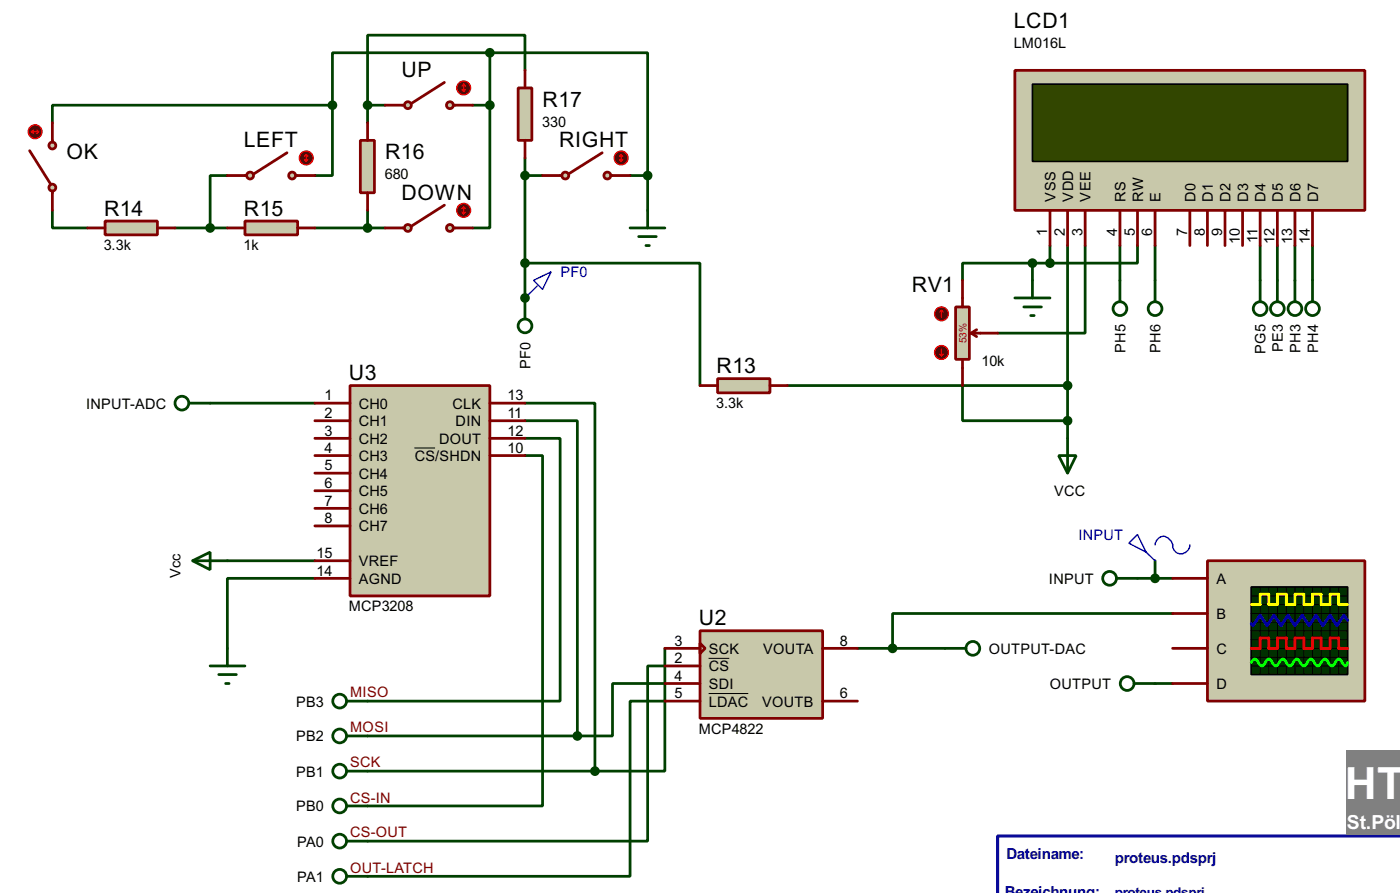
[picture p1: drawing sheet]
<svg xmlns="http://www.w3.org/2000/svg" width="203mm" height="129mm" viewBox="0 0 203 129" stroke-linecap="round" stroke-linejoin="round" font-family="sans-serif">
<path d="M144.8 121.2h58.4v8.3h-58.4z" fill="#fff" stroke="#000080" stroke-width=".45"/>
<path d="M195.4 108.8h7.8v12.2h-7.8z" fill="#808080"/>
<g fill="none" stroke="#004000" stroke-width=".4">
<path d="M48.3 15.3h-40.7v2.5M48.3 15.3v10.2h-2.6M53.4 15.3h2.5M53.4 15.3v2.5M68.6 15.3h2.5M71.1 15.3v17.8h-2.5M71.1 7.7h-22.8v7.6M71.1 7.7h22.9v17.8M71.1 7.7v7.6M76.2 10.2v-5.1h-22.8v10.2M7.6 30.5v2.6h5.1M25.4 33.1h7.6"/>
<path d="M33 25.5h-2.5v7.6M45.7 33.1h10.2M53.4 30.5v2.6M76.2 22.9v2.6h2.6M91.5 25.5h2.5M94 25.5v5M149.9 38.2h-10.2v2.5M149.9 38.2v2.5M149.9 38.2h2.5M152.4 35.6v2.6M157.5 35.6v12.7h-12.7M162.6 35.6v5.1"/>
<path d="M165.1 35.6v2.6h-12.7M167.7 35.6v5.1M182.9 35.6v5.1M185.4 35.6v5.1M188 35.6v5.1M190.5 35.6v5.1M30.5 58.5h15.2M76.2 58.5h10.2v53.3M139.7 55.9v5.1h15.3v2.6M76.2 63.6h5.1v38.1h-27.9M76.2 66.1h2.6v50.8h-25.4M76.2 61h7.6v45.7"/>
<path d="M33 81.3h12.7M45.7 83.9h-12.7v10.1M96.5 96.6h-2.5v25.4h-40.6M96.5 94v17.8h-10.1M96.5 99.1h-7.6v7.6h-5.1M124.5 94h12.7M167.7 99.1h2.5M170.2 89h-40.6v5M53.4 111.8h33M53.4 106.7h30.4M96.5 101.7h-5v25.4h-38.1"/>
</g>
<circle cx="76.2" cy="43.2" r=".2" fill="#004000"/>
<path d="M76.2 38.2h25.4v17.7M76.2 25.5v17.7M155 35.6v25.4M114.3 55.9h40.7M165.1 83.9h5.1M167.7 81.3v2.6" fill="none" stroke="#004000" stroke-width=".4"/>
<circle cx="76.2" cy="43.2" r=".2" fill="#004000"/>
<g fill="none" stroke="#004000" stroke-width=".4">
<path d="M27.5 58.5h3"/>
<circle cx="26.4" cy="58.5" r="1"/>
</g>
<path d="M50.8 55.9h20.3v30.5h-20.3z" fill="#c8c8aa" stroke="#800000" stroke-width=".4"/>
<g fill="none" stroke="#800000" stroke-width=".4">
<path d="M45.7 58.5h5.1M71.1 58.5h5.1M45.7 61h5.1M45.7 63.6h5.1M45.7 66.1h5.1M45.7 68.6h5.1M45.7 71.2h5.1M45.7 73.7h5.1M45.7 76.3h5.1M71.1 61h5.1M71.1 63.6h5.1M71.1 66.1h5.1"/>
<path d="M45.7 81.3h5.1M45.7 83.9h5.1"/>
</g>
<path d="M60.2 65h3" fill="none" stroke="#000" stroke-width=".15"/>
<path d="M101.6 91.5h17.8v12.7h-17.8z" fill="#c8c8aa" stroke="#800000" stroke-width=".4"/>
<path d="M96.5 94h5.1M96.5 96.6h5.1M96.5 99.1h5.1M101.6 93.3l.8 .7-.8 .8zM119.4 94h5.1M96.5 101.7h5.1M119.4 101.7h5.1" fill="none" stroke="#800000" stroke-width=".4"/>
<path d="M102.9 95.5h3M102.9 100.6h5.7" fill="none" stroke="#000" stroke-width=".15"/>
<path d="M28 81.3l2.5-1.2v2.5zM28 81.3h5M30.5 96.6h5.1M31.8 97.8h2.5M32.8 99.1h.5M33 94v2.6" fill="none" stroke="#004000" stroke-width=".4"/>
<path d="M175.3 81.3h22.8v20.4h-22.8z" fill="#c8c8aa" stroke="#800000" stroke-width=".4"/>
<path d="M181.6 85.1h14v12.7h-14z" fill="#003000" stroke="#000" stroke-width=".25"/>
<g fill="none" stroke="#000" stroke-width=".15">
<path d="M181.6 89h14M181.6 86.4h14M181.6 87.7h14M181.6 90.2h14M181.6 92.8h14M181.6 94h14M181.6 95.3h14M181.6 96.6h14M181.6 91.5h14M182.9 85.1v12.7M184.2 85.1v12.7M185.4 85.1v12.7"/>
<path d="M186.7 85.1v12.7M188 85.1v12.7M189.3 85.1v12.7M190.5 85.1v12.7M191.8 85.1v12.7M193.1 85.1v12.7M194.3 85.1v12.7"/>
</g>
<path d="M181.6 87.7h1.3v-1.5h1.3v1.5h1.2v-1.5h1.3v1.5h1.3v-1.5h1.3v1.5h1.2v-1.5h1.3v1.5h1.3v-1.5h1.2v1.5h1.3" fill="none" stroke="#ff0" stroke-width=".4"/>
<path d="M181.6 94h1.3v-1.5h1.3v1.5h1.2v-1.5h1.3v1.5h1.3v-1.5h1.3v1.5h1.2v-1.5h1.3v1.5h1.3v-1.5h1.2v1.5h1.3" fill="none" stroke="#f00" stroke-width=".4"/>
<path d="M195.6 90l-.5-.8-1 1.5-1-1.5-1.1 1.5-1-1.5-1 1.5-1-1.5-1 1.5-1-1.5-1 1.5-1.1-1.5-1 1.5-1-1.5-1 1.5-.3-.2" fill="none" stroke="#00f" stroke-width=".4"/>
<path d="M181.6 96.1l.3-.4a.6 .6 0 0 1 .8 .5l.5 .4 .2-.2 .5-.7 .3-.1 .2 .1 .5 .7 .3 .2 .2-.2 .3-.3a.54 .54 0 0 1 .7-.4l.5 .7 .3 .2 .3-.2 .5-.7 .2-.1 .3 .1 .2 .4a.54 .54 0 0 0 .8 .3l.5-.7 .3-.1 .2 .1 .5 .7 .3 .2 .2-.2 .3-.3a.54 .54 0 0 1 .7-.4l.5 .7 .3 .2 .3-.2 .4-.7 .3-.1 .3 .1 .5 .7 .3 .2 .2-.5" fill="none" stroke="#0f0" stroke-width=".4"/>
<path d="M170.2 83.9h5.1M170.2 89h5.1M170.2 94h5.1M170.2 99.1h5.1" fill="none" stroke="#800000" stroke-width=".4"/>
<g fill="none" stroke="#004000" stroke-width=".4">
<path d="M137.2 94h3M162.1 83.9h3M164.6 99.1h3.1M50.3 101.7h3.1M50.3 106.7h3.1M50.3 111.8h3.1M50.3 116.9h3.1M50.3 122h3.1M50.3 127.1h3.1"/>
<circle cx="141.2" cy="94" r="1"/>
<circle cx="161" cy="83.9" r="1"/>
<circle cx="163.6" cy="99.1" r="1"/>
<circle cx="49.3" cy="106.7" r="1"/>
<circle cx="49.3" cy="111.8" r="1"/>
<circle cx="49.3" cy="101.7" r="1"/>
<circle cx="49.3" cy="116.9" r="1"/>
<circle cx="49.3" cy="127.1" r="1"/>
<circle cx="49.3" cy="122" r="1"/>
</g>
<g fill="#004000" stroke="#004000" stroke-width=".4">
<circle cx="86.3" cy="111.8" r=".5"/>
<circle cx="83.8" cy="106.7" r=".5"/>
<circle cx="129.5" cy="94" r=".5"/>
</g>
<path d="M165.1 77.5l1.3 2.6-2.5-1.3zM167.7 79a1.21 1.21 0 0 1 .8-1.2 1.21 1.21 0 0 1 1.4 .5l.2 .4a1.65 1.65 0 0 0 .9 1.5 1.32 1.32 0 0 0 1.7-1.2M166.4 80.1l1.3 1.2" fill="none" stroke="#0000c0" stroke-width=".2"/>
<path d="M147.3 10.2h50.8v20.3h-50.8z" fill="#c8c8aa" stroke="#800000" stroke-width=".4"/>
<path d="M149.9 12.2h45.7v11.2h-45.7z" fill="#324600" stroke="#000" stroke-width=".25"/>
<g fill="none" stroke="#800000" stroke-width=".4">
<path d="M152.4 30.5v5.1M155 30.5v5.1M157.5 30.5v5.1M162.6 30.5v5.1M165.1 30.5v5.1M167.7 30.5v5.1M172.7 30.5v5.1M175.3 30.5v5.1M177.8 30.5v5.1M180.4 30.5v5.1M182.9 30.5v5.1M185.4 30.5v5.1"/>
<path d="M188 30.5v5.1M190.5 30.5v5.1"/>
</g>
<path d="M147.3 43.2h5.1M148.6 44.5h2.6M149.6 45.8h.5M149.9 40.7v2.5M153.7 66.1h2.5l-1.2 2.5zM155 63.6v5" fill="none" stroke="#004000" stroke-width=".4"/>
<circle cx="152.4" cy="38.2" r=".5" fill="#004000" stroke="#004000" stroke-width=".4"/>
<path d="M138.7 44.5h2v7.6h-2z" fill="#c8c8aa" stroke="#800000" stroke-width=".4"/>
<path d="M139.7 40.7v3.8M139.7 52.1v3.8M141 48.3l.8 .5M141 48.3h3.8M141.8 47.8l-.8 .5" fill="none" stroke="#800000" stroke-width=".4"/>
<circle cx="136.6" cy="45.5" r="1" fill="#400000" stroke="#f00" stroke-width=".2"/>
<path d="M136.7 45l-.3 .3M136.7 45l.2 .3M136.7 45v1" fill="none" stroke="#f00" stroke-width=".2"/>
<circle cx="136.6" cy="51.1" r="1" fill="#400000" stroke="#f00" stroke-width=".2"/>
<path d="M136.4 51.4l.3 .2M136.7 50.6v1M136.9 51.4l-.2 .2" fill="none" stroke="#f00" stroke-width=".2"/>
<g fill="#004000" stroke="#004000" stroke-width=".4">
<circle cx="149.8" cy="38.2" r=".5"/>
<circle cx="154.9" cy="61" r=".5"/>
</g>
<g fill="none" stroke="#004000" stroke-width=".4">
<path d="M162.6 40.7v3M167.7 40.7v3M182.9 40.7v3M185.4 40.7v3M188 40.7v3M190.5 40.7v3"/>
<circle cx="162.5" cy="44.8" r="1"/>
<circle cx="167.6" cy="44.8" r="1"/>
<circle cx="182.9" cy="44.8" r="1"/>
<circle cx="185.4" cy="44.8" r="1"/>
<circle cx="187.9" cy="44.8" r="1"/>
<circle cx="190.5" cy="44.8" r="1"/>
</g>
<g fill="#c8c8aa" stroke="#800000" stroke-width=".4">
<circle cx="7.6" cy="21.1" r=".5"/>
<circle cx="7.6" cy="27.2" r=".5"/>
</g>
<path d="M7.6 17.8v2.8M4.3 21.9l3.1 4.8M7.6 27.7v2.8" fill="none" stroke="#800000" stroke-width=".4"/>
<circle cx="5.1" cy="19.1" r="1" fill="#400000" stroke="#f00" stroke-width=".2"/>
<path d="M4.6 19.1h1M4.6 19.1l.3 .3M4.9 18.9l-.3 .2M5.4 18.9l.2 .2M5.6 19.1l-.2 .3" fill="none" stroke="#f00" stroke-width=".2"/>
<g fill="#c8c8aa" stroke="#800000" stroke-width=".4">
<circle cx="42.4" cy="25.5" r=".5"/>
<circle cx="36.3" cy="25.5" r=".5"/>
</g>
<path d="M33 25.5h2.8M41.7 22.2l-4.8 3M43 25.5h2.7" fill="none" stroke="#800000" stroke-width=".4"/>
<circle cx="44.4" cy="22.9" r="1" fill="#400000" stroke="#f00" stroke-width=".2"/>
<path d="M44.2 23.2l.3 .2M44.5 22.4v1M44.5 22.4l-.3 .3M44.5 22.4l.2 .3M44.7 23.2l-.2 .2" fill="none" stroke="#f00" stroke-width=".2"/>
<g fill="#c8c8aa" stroke="#800000" stroke-width=".4">
<circle cx="65.3" cy="15.3" r=".5"/>
<circle cx="59.2" cy="15.3" r=".5"/>
</g>
<path d="M55.9 15.3h2.8M64.5 12l-4.8 3M65.8 15.3h2.8" fill="none" stroke="#800000" stroke-width=".4"/>
<circle cx="67.3" cy="12.8" r="1" fill="#400000" stroke="#f00" stroke-width=".2"/>
<path d="M67.1 13l.2 .3M67.3 12.2v1.1M67.3 12.2l-.2 .3M67.3 12.2l.3 .3M67.6 13l-.3 .3" fill="none" stroke="#f00" stroke-width=".2"/>
<g fill="#c8c8aa" stroke="#800000" stroke-width=".4">
<circle cx="65.3" cy="33.1" r=".5"/>
<circle cx="59.2" cy="33.1" r=".5"/>
</g>
<path d="M55.9 33.1h2.8M64.5 29.8l-4.8 3M65.8 33.1h2.8" fill="none" stroke="#800000" stroke-width=".4"/>
<circle cx="67.3" cy="30.5" r="1" fill="#400000" stroke="#f00" stroke-width=".2"/>
<path d="M67.1 30.8l.2 .2M67.3 30v1M67.3 30l-.2 .3M67.3 30l.3 .3M67.6 30.8l-.3 .2" fill="none" stroke="#f00" stroke-width=".2"/>
<g fill="#c8c8aa" stroke="#800000" stroke-width=".4">
<circle cx="88.1" cy="25.5" r=".5"/>
<circle cx="82" cy="25.5" r=".5"/>
</g>
<path d="M78.8 25.5h2.8M87.4 22.2l-4.8 3M88.7 25.5h2.8" fill="none" stroke="#800000" stroke-width=".4"/>
<circle cx="90.1" cy="22.9" r="1" fill="#400000" stroke="#f00" stroke-width=".2"/>
<path d="M89.9 23.2l.3 .2M90.2 22.4v1M90.2 22.4l-.3 .3M90.2 22.4l.2 .3M90.4 23.2l-.2 .2" fill="none" stroke="#f00" stroke-width=".2"/>
<path d="M104.2 54.9h7.6v2.1h-7.6z" fill="#c8c8aa" stroke="#800000" stroke-width=".4"/>
<path d="M101.6 55.9h2.6M111.8 55.9h2.5" fill="none" stroke="#800000" stroke-width=".4"/>
<path d="M15.3 32.1h7.6v2h-7.6z" fill="#c8c8aa" stroke="#800000" stroke-width=".4"/>
<path d="M12.7 33.1h2.6M22.9 33.1h2.5" fill="none" stroke="#800000" stroke-width=".4"/>
<path d="M35.6 32.1h7.6v2h-7.6z" fill="#c8c8aa" stroke="#800000" stroke-width=".4"/>
<path d="M33 33.1h2.6M43.2 33.1h2.5" fill="none" stroke="#800000" stroke-width=".4"/>
<path d="M52.3 20.4h2.1v7.6h-2.1z" fill="#c8c8aa" stroke="#800000" stroke-width=".4"/>
<path d="M53.4 17.8v2.6M53.4 28v2.5" fill="none" stroke="#800000" stroke-width=".4"/>
<g fill="#004000" stroke="#004000" stroke-width=".4">
<circle cx="48.2" cy="15.3" r=".5"/>
<circle cx="71.1" cy="15.3" r=".5"/>
<circle cx="71.1" cy="7.7" r=".5"/>
<circle cx="94" cy="25.5" r=".5"/>
</g>
<path d="M91.5 33.1h5M92.7 34.3h2.6M93.8 35.6h.5M94 30.5v2.6" fill="none" stroke="#004000" stroke-width=".4"/>
<path d="M75.2 12.8h2v7.6h-2z" fill="#c8c8aa" stroke="#800000" stroke-width=".4"/>
<path d="M76.2 10.2v2.6M76.2 20.4v2.5" fill="none" stroke="#800000" stroke-width=".4"/>
<g fill="none" stroke="#004000" stroke-width=".4">
<path d="M76.2 43.2v3.1"/>
<circle cx="76.2" cy="47.3" r="1"/>
</g>
<g fill="#004000" stroke="#004000" stroke-width=".4">
<circle cx="76.2" cy="25.5" r=".5"/>
<circle cx="53.3" cy="15.3" r=".5"/>
<circle cx="53.3" cy="33.1" r=".5"/>
<circle cx="30.5" cy="33.1" r=".5"/>
<circle cx="76.2" cy="38.2" r=".5"/>
<circle cx="154.9" cy="55.9" r=".5"/>
<circle cx="167.6" cy="83.9" r=".5"/>
<circle cx="76.2" cy="43.2" r=".5"/>
</g>
<path d="M77.5 40.7l2.5-1.3-1.2 2.6zM78 41.5l-1.8 1.7" fill="none" stroke="#0000c0" stroke-width=".2"/>
<text font-size="7.2" fill="#fff" x="195.2" y="115.9">HT</text>
<g font-size="3.5">
<text x="147.2" y="4">LCD1</text>
<text x="58.3" y="11.1">UP</text>
<text x="78.8" y="15.5">R17</text>
<text x="9.7" y="23.1">OK</text>
<text x="35.4" y="21.3">LEFT</text>
<text x="55.9" y="23.1">R16</text>
<text x="81.2" y="21.3">RIGHT</text>
<text x="58.3" y="28.9">DOWN</text>
<text x="15.1" y="31.2">R14</text>
<text x="35.4" y="31.2">R15</text>
<text x="132.4" y="42.4">RV1</text>
<text x="50.7" y="55.1">U3</text>
<text x="104" y="54.1">R13</text>
<text x="101.5" y="90.7">U2</text>
</g>
<g font-size="3.2" fill="#fff">
<text x="195.5" y="120.2">St.Pöl</text>
<text x="203.3" y="120.2">t</text>
</g>
<g font-size="2.5" fill="#000080">
<text x="146.1" y="124.6">Dateiname:</text>
<text x="161.8" y="125.1">proteus.pdsprj</text>
<text x="145.8" y="130.1">Bezeichnung:</text>
</g>
<g font-size="2.4">
<text x="147.1" y="6.9">LM016L</text>
<text x="78.7" y="18.3">330</text>
<text x="55.9" y="25.9">680</text>
<text x="153.2" y="29.2" transform="rotate(-90 153.2 29.2)">VSS</text>
<text x="155.8" y="29.2" transform="rotate(-90 155.8 29.2)">VDD</text>
<text x="158.3" y="29.2" transform="rotate(-90 158.3 29.2)">VEE</text>
<text x="163.4" y="29.2" transform="rotate(-90 163.4 29.2)">RS</text>
<text x="165.9" y="29.2" transform="rotate(-90 165.9 29.2)">RW</text>
<text x="168.5" y="29.2" transform="rotate(-90 168.5 29.2)">E</text>
<text x="173.5" y="29.2" transform="rotate(-90 173.5 29.2)">D0</text>
<text x="176.1" y="29.2" transform="rotate(-90 176.1 29.2)">D1</text>
<text x="178.6" y="29.2" transform="rotate(-90 178.6 29.2)">D2</text>
<text x="181.2" y="29.2" transform="rotate(-90 181.2 29.2)">D3</text>
<text x="183.7" y="29.2" transform="rotate(-90 183.7 29.2)">D4</text>
<text x="186.2" y="29.2" transform="rotate(-90 186.2 29.2)">D5</text>
<text x="188.8" y="29.2" transform="rotate(-90 188.8 29.2)">D6</text>
<text x="191.3" y="29.2" transform="rotate(-90 191.3 29.2)">D7</text>
<text x="152" y="34.2" transform="rotate(-90 152 34.2)">1</text>
<text x="154.6" y="34.2" transform="rotate(-90 154.6 34.2)">2</text>
<text x="157.1" y="34.2" transform="rotate(-90 157.1 34.2)">3</text>
<text x="162.2" y="34.2" transform="rotate(-90 162.2 34.2)">4</text>
<text x="164.7" y="34.2" transform="rotate(-90 164.7 34.2)">5</text>
<text x="167.3" y="34.2" transform="rotate(-90 167.3 34.2)">6</text>
<text x="172.3" y="34.2" transform="rotate(-90 172.3 34.2)">7</text>
<text x="174.9" y="34.2" transform="rotate(-90 174.9 34.2)">8</text>
<text x="177.4" y="34.2" transform="rotate(-90 177.4 34.2)">9</text>
<text x="179.9" y="35.4" transform="rotate(-90 179.9 35.4)">10</text>
<text x="182.5" y="35.2" transform="rotate(-90 182.5 35.2)">11</text>
<text x="185" y="35.3" transform="rotate(-90 185 35.3)">12</text>
<text x="187.6" y="35.3" transform="rotate(-90 187.6 35.3)">13</text>
<text x="190.1" y="35.4" transform="rotate(-90 190.1 35.4)">14</text>
<text x="15.1" y="36.3">3.3k</text>
<text x="35.4" y="36.3">1k</text>
<text x="77" y="53.5" transform="rotate(-90 77 53.5)">PF0</text>
<text x="142.5" y="53.1">10k</text>
<text x="163.4" y="51.1" transform="rotate(-90 163.4 51.1)">PH5</text>
<text x="168.5" y="51.1" transform="rotate(-90 168.5 51.1)">PH6</text>
<text x="183.7" y="51.3" transform="rotate(-90 183.7 51.3)">PG5</text>
<text x="186.2" y="51" transform="rotate(-90 186.2 51)">PE3</text>
<text x="188.8" y="51.1" transform="rotate(-90 188.8 51.1)">PH3</text>
<text x="191.3" y="51.1" transform="rotate(-90 191.3 51.1)">PH4</text>
<text x="12.5" y="59.3">INPUT-ADC</text>
<text x="47.1" y="58.1">1</text>
<text x="52.1" y="59.3">CH0</text>
<text x="65.7" y="59.3">CLK</text>
<text x="73.7" y="58.1">13</text>
<text x="104" y="59.2">3.3k</text>
<text x="47.1" y="60.6">2</text>
<text x="47.1" y="63.2">3</text>
<text x="47.1" y="65.7">4</text>
<text x="52.1" y="61.8">CH1</text>
<text x="52.1" y="64.4">CH2</text>
<text x="63.7" y="64.4">DOUT</text>
<text x="66.1" y="61.8">DIN</text>
<text x="73.7" y="65.7">10</text>
<text x="73.7" y="60.6">11</text>
<text x="73.7" y="63.2">12</text>
<text x="47.1" y="68.2">5</text>
<text x="47.1" y="70.8">6</text>
<text x="52.1" y="66.9">CH3</text>
<text x="52.1" y="69.4">CH4</text>
<text x="52.1" y="72">CH5</text>
<text x="60.2" y="66.9">CS/SHDN</text>
<text x="153" y="72">VCC</text>
<text x="47.1" y="73.3">7</text>
<text x="47.1" y="75.9">8</text>
<text x="52.1" y="74.5">CH6</text>
<text x="52.1" y="77.1">CH7</text>
<text x="26.2" y="83.8" transform="rotate(-90 26.2 83.8)">Vcc</text>
<text x="45.9" y="80.9">15</text>
<text x="45.9" y="83.5">14</text>
<text x="52.1" y="82.1">VREF</text>
<text x="50.6" y="88.6">MCP3208</text>
<text x="52.1" y="84.7">AGND</text>
<text x="152.2" y="84.7">INPUT</text>
<text x="176.6" y="84.7">A</text>
<text x="176.6" y="89.8">B</text>
<text x="97.9" y="93.6">3</text>
<text x="102.9" y="94.8">SCK</text>
<text x="110.8" y="94.8">VOUTA</text>
<text x="121.9" y="93.6">8</text>
<text x="143.5" y="94.8">OUTPUT-DAC</text>
<text x="176.6" y="94.8">C</text>
<text x="97.9" y="96.2">2</text>
<text x="97.9" y="98.7">4</text>
<text x="97.9" y="101.2">5</text>
<text x="102.9" y="97.4">CS</text>
<text x="102.9" y="99.9">SDI</text>
<text x="121.9" y="101.2">6</text>
<text x="152.4" y="99.9">OUTPUT</text>
<text x="176.6" y="99.9">D</text>
<text x="43" y="102.5">PB3</text>
<text x="43" y="107.5">PB2</text>
<text x="101.4" y="106.4">MCP4822</text>
<text x="102.9" y="102.5">LDAC</text>
<text x="110.6" y="102.5">VOUTB</text>
<text x="43" y="112.6">PB1</text>
<text x="43" y="117.7">PB0</text>
<text x="43.1" y="122.8">PA0</text>
<text x="43.1" y="127.9">PA1</text>
</g>
<g font-size="2.4" fill="#0000c0">
<text x="81.3" y="40.2">PF0</text>
<text x="156.5" y="78.3">INPUT</text>
</g>
<g font-size="2.4" fill="#800000">
<text x="50.8" y="101.1">MISO</text>
<text x="50.8" y="106.2">MOSI</text>
<text x="50.8" y="111.3">SCK</text>
<text x="50.8" y="116.4">CS-IN</text>
<text x="50.8" y="121.4">CS-OUT</text>
<text x="50.8" y="126.5">OUT-LATCH</text>
</g>
<text font-size="2.2" fill="#000080" x="161.8" y="130.1">proteus.pdsprj</text>
<text font-size="1.7" fill="#c00000" x="140.3" y="49.7" transform="rotate(-90 140.3 49.7)">53%</text>
</svg>
